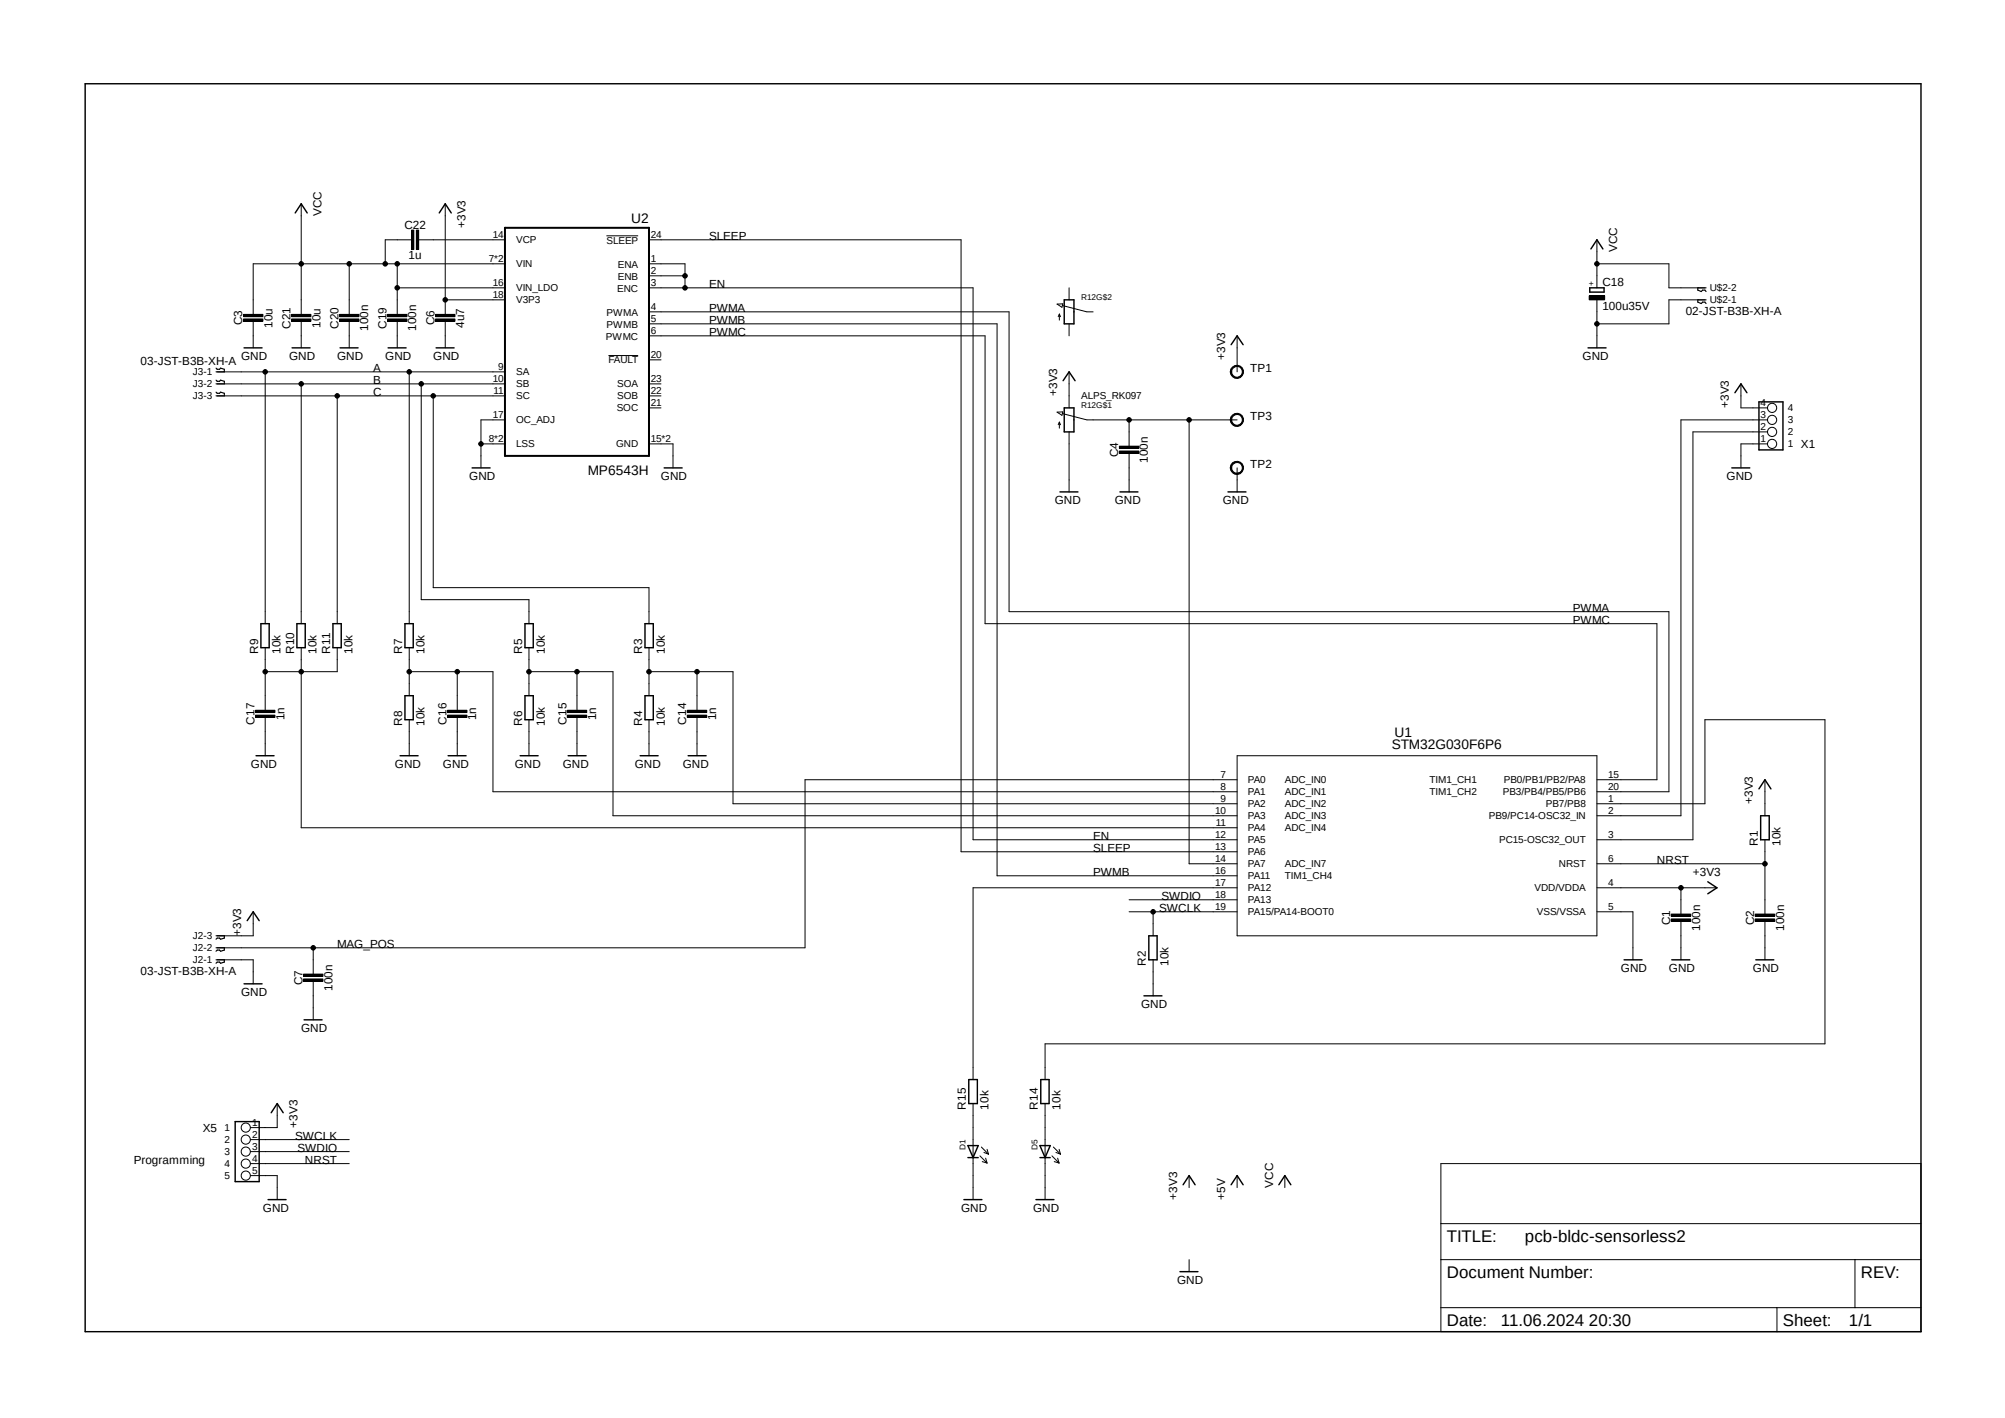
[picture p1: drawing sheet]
<svg xmlns="http://www.w3.org/2000/svg" width="297mm" height="210mm" viewBox="0 0 297 210" stroke-linecap="round" stroke-linejoin="round" font-family="sans-serif">
<path d="M12.2 12.2l272.6 185.5M284.8 12.2l-272.6 185.5" fill="none" stroke="#fff" stroke-width=".15"/>
<g fill="none" stroke="#000" stroke-width=".15">
<path d="M44.6 30.2v16.3M51.7 39.1v7.4M58.8 39.1v7.4M61 34.1h.3v2.9h-.3zM61.1 35.5h-4v3.6M61.7 34.1h.3v2.9h-.3zM62 35.5h12.8M66 30.2v16.3M74.8 39.1h-37.3v7.4M89.8 34.9h4.7M96.1 35.5h46.3v90.7h40.9M96.1 39.1h5.4v3.5"/>
<path d="M236.6 35.5v7.1M236.6 39.1h10.6v3.5h5.4M32.2 56.9h42.6M32.2 58.6h42.6M32.2 55.1h42.6M36.1 47.2h2.8v.4h-2.8zM36.1 46.6h2.8v.3h-2.8zM37.5 47.4v4.1M39.3 55.1v37.3M43.2 47.2h2.9v.4h-2.9zM43.2 46.6h2.9v.3h-2.9zM44.6 47.4v4.1"/>
<path d="M44.6 56.9v35.5M50 58.6v33.8M50.3 47.2h2.9v.4h-2.9zM50.3 46.6h2.9v.3h-2.9zM51.7 47.4v4.1M57.4 47.2h2.9v.4h-2.9zM57.4 46.6h2.9v.3h-2.9zM58.8 42.6h16M58.8 47.4v4.1M60.6 55.1v37.3M62.4 56.9v31.9h16v3.6M64.2 58.6v28.4h31.9v5.4"/>
<path d="M64.5 47.2h2.9v.4h-2.9zM64.5 46.6h2.9v.3h-2.9zM66 44.4h8.8M66 47.4v4.1M90.1 52.7h4.4M96.1 49.7h49.8v42.7h99.5v23.1h-8.8M96.1 46.2h53.4v44.4h97.7v26.7h-10.6M96.1 42.6h48v81.8h39.2M96.1 48h51.6v81.7h35.6M96.1 40.9h5.4M96.1 53.3h1.8M96.1 56.9h1.8"/>
<path d="M96.1 58.6h1.8M156.6 45h.8l-.1 .5zM156.9 46.5v.9M156.9 46.5l-.1 .4M156.9 46.5l.2 .4M157.4 45.3l3.6 .9M158.4 42.6v1.8M158.4 48v1.7M158.4 55.1v5.3M161 46.2h.9M182.6 54.4a.98 .98 0 0 1 1.5 .3 .98 .98 0 0 1-.7 1.4 .98 .98 0 0 1-1.2-1h.3a.8 .8 0 0 1 1.1-.7 .8 .8 0 0 1 .2 1.3 .8 .8 0 0 1-1.3-.3v-.3h-.3l.1-.4zM183.3 49.7v5.4"/>
<path d="M235.4 43.8h2.3v.6h-2.3zM236.6 44.4v7.1M252.6 44.4h-5.4v3.6h-10.6M257.9 56.9v3.5h3.9M71.2 65.7h3.6M74.8 62.2h-3.6v7.1M96.1 60.4h1.8M96.1 65.7h3.6v3.6M156.6 61h.8l-.1 .5zM156.9 62.5v.9M156.9 62.5l-.1 .4M156.9 62.5l.2 .4"/>
<path d="M157.4 61.3l3.6 .9M158.4 64v8.9M161 62.2h22.3M165.8 66.8h2.9v.3h-2.9zM165.8 66.1h2.9v.3h-2.9zM167.3 62.2v3.9M167.3 67v5.9M176.1 62.2v65.7h7.2M182.6 68.5a.98 .98 0 0 1 1.5 .3 .98 .98 0 0 1-.6 1.4 .98 .98 0 0 1-1.3-.9h.3a.8 .8 0 0 1 1.1-.7 .8 .8 0 0 1 .2 1.3 .8 .8 0 0 1-1.3-.3v-.3h-.3l.1-.4zM182.6 61.5a.98 .98 0 0 1 1.5 .3 .98 .98 0 0 1-.7 1.4 .98 .98 0 0 1-1.2-1h.3a.8 .8 0 0 1 1.1-.7 .8 .8 0 0 1 .2 1.3 .8 .8 0 0 1-1.3-.3v-.3h-.3l.1-.4zM183.3 69.3v3.6M261.8 62.2h-12.8v58.6h-12.4"/>
<path d="M261.8 64h-11v60.4h-14.2M261.8 65.7h-3.9v3.6M39.3 95.9v9.3M44.6 95.9v26.7h138.7M50 95.9v3.6h-10.7M60.6 99.5h12.4v17.8h110.3M60.6 95.9v7.1M67.7 99.5v5.7M78.4 99.5h12.4v21.3h92.5M78.4 95.9v7.1M85.5 99.5v5.7M96.1 99.5h12.5v19.5h74.7"/>
<path d="M96.1 95.9v7.1M103.3 99.5v5.7M37.8 105.9h2.9v.4h-2.9zM37.8 105.2h2.9v.3h-2.9zM39.3 106.1v5.8M60.6 106.6v5.3M66.3 105.9h2.9v.4h-2.9zM66.3 105.2h2.9v.3h-2.9zM67.7 106.1v5.8M78.4 106.6v5.3M84 105.9h2.9v.4h-2.9zM84 105.2h2.9v.3h-2.9z"/>
<path d="M85.5 106.1v5.8M96.1 106.6v5.3M101.8 105.9h2.9v.4h-2.9zM101.8 105.2h2.9v.3h-2.9zM103.3 106.1v5.8M183.3 111.9h53.3v26.7h-53.3zM183.3 115.5h-64v24.9h-87.1M236.6 119h16v-12.4h17.7v48h-115.5v5.3M261.5 115.5v5.3M37.5 135v3.6h-5.3M167.3 133.3h16M167.3 135h16"/>
<path d="M170.8 135v3.6M183.3 131.5h-39.2v28.4M236.6 127.9h24.9M236.6 131.5h17.7M236.6 135h5.3v7.2M247.6 136.1h2.8v.3h-2.8zM247.6 135.4h2.8v.3h-2.8zM249 131.5v3.9M249 136.3v5.9M260 136.1h2.9v.3h-2.9zM260 135.4h2.9v.3h-2.9zM261.5 124.4v11"/>
<path d="M261.5 136.3v5.9M32.2 142.2h5.3v3.5M45 145h2.8v.3h-2.8zM45 144.3h2.8v.3h-2.8zM46.4 140.4v3.9M46.4 145.2v5.8M170.8 142.2v5.3M37.1 172.3h14.6M37.1 174.1h4v3.6M37.1 168.8h14.6M37.1 170.6h14.6M41.1 163.4v3.6h-4"/>
<path d="M144.1 163.4v14.3M145.2 171.2l1 1.1M145.4 169.9l1 1M145.5 172l.7 .3M145.8 170.7l.6 .2M146 171.5l.2 .8M146.2 170.2l.2 .7M154.8 163.4v14.3M155.8 171.2l1.1 1.1M156 169.9l1.1 1M156.2 172l.7 .3M156.4 170.7l.7 .2"/>
<path d="M156.7 171.5l.2 .8M156.9 170.2l.2 .7M176.1 174.1v1.8M183.3 174.1v1.8M190.3 174.1v1.8M213.4 172.3h71.2v24.9h-71.2zM176.1 186.6v1.7M213.4 186.6h71.2M213.4 193.7h71.2M213.4 181.2h71.2M263.2 193.7v3.5M274.8 186.6v7.1"/>
<circle cx="44.6" cy="39.1" r=".33"/>
<circle cx="51.7" cy="39.1" r=".33"/>
<circle cx="57.1" cy="39.1" r=".33"/>
<circle cx="58.8" cy="39.1" r=".33"/>
<circle cx="236.6" cy="39.1" r=".33"/>
<circle cx="39.3" cy="55.1" r=".33"/>
<circle cx="44.6" cy="56.9" r=".33"/>
<circle cx="50" cy="58.6" r=".33"/>
<circle cx="58.8" cy="42.6" r=".33"/>
<circle cx="60.6" cy="55.1" r=".33"/>
<circle cx="62.4" cy="56.9" r=".33"/>
<circle cx="64.2" cy="58.6" r=".33"/>
<circle cx="66" cy="44.4" r=".33"/>
<circle cx="101.5" cy="40.9" r=".33"/>
<circle cx="101.5" cy="42.6" r=".33"/>
<circle cx="236.6" cy="48" r=".33"/>
<circle cx="71.3" cy="65.7" r=".33"/>
<circle cx="167.3" cy="62.2" r=".33"/>
<circle cx="176.2" cy="62.2" r=".33"/>
<circle cx="262.5" cy="64" r=".68"/>
<circle cx="262.5" cy="60.4" r=".68"/>
<circle cx="262.5" cy="65.7" r=".68"/>
<circle cx="262.5" cy="62.2" r=".68"/>
<circle cx="39.3" cy="99.5" r=".33"/>
<circle cx="44.6" cy="99.5" r=".33"/>
<circle cx="60.6" cy="99.5" r=".33"/>
<circle cx="67.7" cy="99.5" r=".33"/>
<circle cx="78.4" cy="99.5" r=".33"/>
<circle cx="85.5" cy="99.5" r=".33"/>
<circle cx="96.1" cy="99.5" r=".33"/>
<circle cx="103.3" cy="99.5" r=".33"/>
<circle cx="170.8" cy="135" r=".33"/>
<circle cx="249" cy="131.5" r=".33"/>
<circle cx="261.5" cy="127.9" r=".33"/>
<circle cx="46.4" cy="140.4" r=".33"/>
<circle cx="36.4" cy="167" r=".68"/>
<circle cx="36.4" cy="168.8" r=".68"/>
<circle cx="36.4" cy="172.3" r=".68"/>
<circle cx="36.4" cy="170.6" r=".68"/>
<circle cx="36.4" cy="174.1" r=".68"/>
</g>
<g fill="none" stroke="#000" stroke-width=".21">
<path d="M12.6 12.4h272v184.8h-272zM43.7 31.5l.9-1.3 .9 1.3M65.1 31.5l.9-1.3 .8 1.3M235.7 36.9l.9-1.4 .8 1.4M36.2 51.5h2.6M43.3 51.5h2.6M50.4 51.5h2.6M57.5 51.5h2.7M64.6 51.5h2.7M157.5 56.4l.9-1.3 .9 1.3M157.6 44.4h1.5v3.6h-1.5zM182.4 51.1l.9-1.4 .8 1.4"/>
<path d="M235.2 51.5h2.7M235.5 42.6h2.1v.7h-2.1zM257 58.2l.9-1.3 .9 1.3M260.6 59.5h3.5v7.1h-3.5zM69.9 69.3h2.7M98.4 69.3h2.6M157 72.9h2.7M157.6 60.4h1.5v3.6h-1.5zM165.9 72.9h2.7M181.9 72.9h2.7M256.5 69.3h2.7M38.7 92.4h1.2v3.5h-1.2z"/>
<path d="M44 92.4h1.2v3.5h-1.2zM49.3 92.4h1.2v3.5h-1.2zM60 92.4h1.2v3.5h-1.2zM77.8 92.4h1.2v3.5h-1.2zM95.5 92.4h1.3v3.5h-1.3zM37.9 111.9h2.7M59.3 111.9h2.6M60 103h1.2v3.6h-1.2zM66.4 111.9h2.6M77 111.9h2.7M77.8 103h1.2v3.6h-1.2zM84.2 111.9h2.6"/>
<path d="M94.8 111.9h2.7M95.5 103h1.3v3.6h-1.3zM101.9 111.9h2.7M260.6 116.8l.9-1.3 .8 1.3M36.6 136.4l.9-1.4 .9 1.4M170.2 138.6h1.2v3.6h-1.2zM253 130.6l1.3 .9-1.3 .9M260.8 120.8h1.3v3.6h-1.3zM36.2 145.7h2.6M45 151h2.7M143.5 159.9h1.3v3.5h-1.3zM154.2 159.9h1.2v3.5h-1.2z"/>
<path d="M169.5 147.5h2.6M240.6 142.2h2.6M247.6 142.2h2.7M260.1 142.2h2.7M34.8 166.1h3.6v8.9h-3.6zM39.7 177.7h2.7M40.2 164.8l.9-1.4 .9 1.4M142.8 177.7h2.7M143.4 171.4h1.5M143.4 169.7h1.5l-.8 1.7zM153.5 177.7h2.6M154.1 171.4h1.5"/>
<path d="M154.1 169.7h1.5l-.8 1.7zM175.3 175.5l.8-1.4 .9 1.4M182.4 175.5l.9-1.4 .8 1.4M189.4 175.5l.9-1.4 .9 1.4M174.8 188.3h2.7"/>
</g>
<g fill="none" stroke="#000" stroke-width=".34">
<path d="M61.1 34.1v2.9M61.8 34.1v2.9M36.1 47.4h2.8M36.1 46.7h2.8M43.2 47.4h2.9M43.2 46.7h2.9M50.3 47.4h2.9M50.3 46.7h2.9M57.4 47.4h2.9M57.4 46.7h2.9M64.5 47.4h2.9M64.5 46.7h2.9"/>
<path d="M165.8 67h2.9M165.8 66.3h2.9M37.8 106.1h2.9M37.8 105.4h2.9M66.3 106.1h2.9M66.3 105.4h2.9M84 106.1h2.9M84 105.4h2.9M101.8 106.1h2.9M101.8 105.4h2.9M247.6 136.3h2.8M247.6 135.6h2.8"/>
<path d="M260 136.3h2.9M260 135.6h2.9M45 145.2h2.8M45 144.4h2.8"/>
</g>
<path d="M32 54.5l.2 .2h.3l.2-.2 .5 .2v.4h-1.2M32 56.3l.2 .2h.3l.2-.2 .5 .2v.4h-1.2M32 58.1l.2 .2h.3l.2-.2 .5 .2v.3h-1.2M252.7 44.4h-1.2v.3l.5 .3 .2-.3h.4l.1 .3M252.7 42.6h-1.2v.4l.5 .2 .2-.2h.4l.1 .2M32 138.6h1.2v.3l-.5 .2-.2-.2h-.3l-.2 .2M32 142.2h1.2v.3l-.5 .2-.2-.2h-.3l-.2 .2M32 140.4h1.2v.3l-.5 .2-.2-.2h-.3l-.2 .2" fill="none" stroke="#000" stroke-width=".17"/>
<g fill="#000">
<path d="M182.6 54.4a.98 .98 0 0 1 1.5 .3 .98 .98 0 0 1-.7 1.4 .98 .98 0 0 1-1.2-1h.3a.8 .8 0 0 1 1.1-.7 .8 .8 0 0 1 .2 1.3 .8 .8 0 0 1-1.3-.3v-.3h-.3l.1-.4z" fill-rule="evenodd"/>
<path d="M235.4 43.8h2.3v.6h-2.3z" fill-rule="evenodd"/>
<path d="M182.6 68.5a.98 .98 0 0 1 1.5 .3 .98 .98 0 0 1-.6 1.4 .98 .98 0 0 1-1.3-.9h.3a.8 .8 0 0 1 1.1-.7 .8 .8 0 0 1 .2 1.3 .8 .8 0 0 1-1.3-.3v-.3h-.3l.1-.4z" fill-rule="evenodd"/>
<path d="M182.6 61.5a.98 .98 0 0 1 1.5 .3 .98 .98 0 0 1-.7 1.4 .98 .98 0 0 1-1.2-1h.3a.8 .8 0 0 1 1.1-.7 .8 .8 0 0 1 .2 1.3 .8 .8 0 0 1-1.3-.3v-.3h-.3l.1-.4z" fill-rule="evenodd"/>
<circle cx="44.6" cy="39.1" r=".33"/>
<circle cx="51.7" cy="39.1" r=".33"/>
<circle cx="57.1" cy="39.1" r=".33"/>
<circle cx="58.8" cy="39.1" r=".33"/>
<circle cx="236.6" cy="39.1" r=".33"/>
<circle cx="39.3" cy="55.1" r=".33"/>
<circle cx="44.6" cy="56.9" r=".33"/>
<circle cx="50" cy="58.6" r=".33"/>
<circle cx="58.8" cy="42.6" r=".33"/>
<circle cx="60.6" cy="55.1" r=".33"/>
<circle cx="62.4" cy="56.9" r=".33"/>
<circle cx="64.2" cy="58.6" r=".33"/>
<circle cx="66" cy="44.4" r=".33"/>
<circle cx="101.5" cy="40.9" r=".33"/>
<circle cx="101.5" cy="42.6" r=".33"/>
<circle cx="236.6" cy="48" r=".33"/>
<circle cx="71.3" cy="65.7" r=".33"/>
<circle cx="167.3" cy="62.2" r=".33"/>
<circle cx="176.2" cy="62.2" r=".33"/>
<circle cx="39.3" cy="99.5" r=".33"/>
<circle cx="44.6" cy="99.5" r=".33"/>
<circle cx="60.6" cy="99.5" r=".33"/>
<circle cx="67.7" cy="99.5" r=".33"/>
<circle cx="78.4" cy="99.5" r=".33"/>
<circle cx="85.5" cy="99.5" r=".33"/>
<circle cx="96.1" cy="99.5" r=".33"/>
<circle cx="103.3" cy="99.5" r=".33"/>
<circle cx="170.8" cy="135" r=".33"/>
<circle cx="249" cy="131.5" r=".33"/>
<circle cx="261.5" cy="127.9" r=".33"/>
<circle cx="46.4" cy="140.4" r=".33"/>
</g>
<path d="M74.8 33.7h21.3v33.8h-21.3z" fill="none" stroke="#000" stroke-width=".3"/>
<g font-size="2.5">
<text x="214.3" y="183.9">TITLE:</text>
<text x="225.9" y="183.9">pcb-bldc-sensorless2</text>
<text x="214.3" y="189.2">Document Number:</text>
<text x="275.7" y="189.2">REV:</text>
<text x="214.3" y="196.3">Date:</text>
<text x="222.3" y="196.3">11.06.2024 20:30</text>
<text x="264.1" y="196.3">Sheet:</text>
<text x="273.9" y="196.3">1/1</text>
</g>
<g font-size="2">
<text x="93.5" y="33.1">U2</text>
<text x="87.1" y="70.3">MP6543H</text>
<text x="206.2" y="110.9">STM32G030F6P6</text>
<text x="206.6" y="109.1">U1</text>
</g>
<g font-size="1.7">
<text x="47.6" y="32" transform="rotate(-90 47.6 32)">VCC</text>
<text x="59.9" y="33.9">C22</text>
<text x="69" y="33.7" transform="rotate(-90 69 33.7)">+3V3</text>
<text x="105" y="35.5">SLEEP</text>
<text x="60.5" y="38.4">1u</text>
<text x="239.6" y="37.3" transform="rotate(-90 239.6 37.3)">VCC</text>
<text x="105" y="46.2">PWMA</text>
<text x="105" y="42.6">EN</text>
<text x="105" y="48">PWMB</text>
<text x="237.4" y="45.8">100u35V</text>
<text x="237.4" y="42.3">C18</text>
<text x="249.7" y="46.7">02-JST-B3B-XH-A</text>
<text x="35.7" y="53.3">GND</text>
<text x="35.9" y="48.2" transform="rotate(-90 35.9 48.2)">C3</text>
<text x="40.3" y="48.6" transform="rotate(-90 40.3 48.6)">10u</text>
<text x="42.8" y="53.3">GND</text>
<text x="43" y="48.7" transform="rotate(-90 43 48.7)">C21</text>
<text x="47.5" y="48.6" transform="rotate(-90 47.5 48.6)">10u</text>
<text x="50" y="53.3">GND</text>
<text x="50.1" y="48.7" transform="rotate(-90 50.1 48.7)">C20</text>
<text x="54.5" y="49" transform="rotate(-90 54.5 49)">100n</text>
<text x="57.1" y="53.3">GND</text>
<text x="57.2" y="48.7" transform="rotate(-90 57.2 48.7)">C19</text>
<text x="61.6" y="49" transform="rotate(-90 61.6 49)">100n</text>
<text x="64.2" y="53.3">GND</text>
<text x="64.3" y="48.2" transform="rotate(-90 64.3 48.2)">C6</text>
<text x="68.7" y="48.6" transform="rotate(-90 68.7 48.6)">4u7</text>
<text x="105" y="49.7">PWMC</text>
<text x="181.5" y="53.3" transform="rotate(-90 181.5 53.3)">+3V3</text>
<text x="234.4" y="53.3">GND</text>
<text x="20.8" y="54">03-JST-B3B-XH-A</text>
<text x="55.3" y="55.1">A</text>
<text x="55.3" y="56.9">B</text>
<text x="55.3" y="58.6">C</text>
<text x="156.6" y="58.6" transform="rotate(-90 156.6 58.6)">+3V3</text>
<text x="185.2" y="55.1">TP1</text>
<text x="185.2" y="62.2">TP3</text>
<text x="256.1" y="60.4" transform="rotate(-90 256.1 60.4)">+3V3</text>
<text x="69.5" y="71.1">GND</text>
<text x="97.9" y="71.1">GND</text>
<text x="165.6" y="67.7" transform="rotate(-90 165.6 67.7)">C4</text>
<text x="170" y="68.6" transform="rotate(-90 170 68.6)">100n</text>
<text x="185.2" y="69.3">TP2</text>
<text x="255.8" y="71.1">GND</text>
<text x="266.8" y="66.4">X1</text>
<text x="156.3" y="74.6">GND</text>
<text x="165.1" y="74.6">GND</text>
<text x="181.1" y="74.6">GND</text>
<text x="233" y="90.6">PWMA</text>
<text x="233" y="92.4">PWMC</text>
<text x="38.2" y="96.8" transform="rotate(-90 38.2 96.8)">R9</text>
<text x="41.6" y="96.8" transform="rotate(-90 41.6 96.8)">10k</text>
<text x="43.6" y="96.8" transform="rotate(-90 43.6 96.8)">R10</text>
<text x="46.9" y="96.8" transform="rotate(-90 46.9 96.8)">10k</text>
<text x="48.9" y="96.8" transform="rotate(-90 48.9 96.8)">R11</text>
<text x="52.2" y="96.8" transform="rotate(-90 52.2 96.8)">10k</text>
<text x="59.6" y="96.8" transform="rotate(-90 59.6 96.8)">R7</text>
<text x="62.9" y="96.8" transform="rotate(-90 62.9 96.8)">10k</text>
<text x="77.3" y="96.8" transform="rotate(-90 77.3 96.8)">R5</text>
<text x="80.7" y="96.8" transform="rotate(-90 80.7 96.8)">10k</text>
<text x="95.1" y="96.8" transform="rotate(-90 95.1 96.8)">R3</text>
<text x="98.5" y="96.8" transform="rotate(-90 98.5 96.8)">10k</text>
<text x="37.7" y="107.3" transform="rotate(-90 37.7 107.3)">C17</text>
<text x="42.1" y="106.7" transform="rotate(-90 42.1 106.7)">1n</text>
<text x="59.6" y="107.5" transform="rotate(-90 59.6 107.5)">R8</text>
<text x="62.9" y="107.5" transform="rotate(-90 62.9 107.5)">10k</text>
<text x="66.1" y="107.3" transform="rotate(-90 66.1 107.3)">C16</text>
<text x="70.5" y="106.7" transform="rotate(-90 70.5 106.7)">1n</text>
<text x="77.3" y="107.5" transform="rotate(-90 77.3 107.5)">R6</text>
<text x="80.7" y="107.5" transform="rotate(-90 80.7 107.5)">10k</text>
<text x="83.9" y="107.3" transform="rotate(-90 83.9 107.3)">C15</text>
<text x="88.3" y="106.7" transform="rotate(-90 88.3 106.7)">1n</text>
<text x="95.1" y="107.5" transform="rotate(-90 95.1 107.5)">R4</text>
<text x="98.5" y="107.5" transform="rotate(-90 98.5 107.5)">10k</text>
<text x="101.6" y="107.3" transform="rotate(-90 101.6 107.3)">C14</text>
<text x="106.1" y="106.7" transform="rotate(-90 106.1 106.7)">1n</text>
<text x="37.2" y="113.7">GND</text>
<text x="58.5" y="113.7">GND</text>
<text x="65.6" y="113.7">GND</text>
<text x="76.2" y="113.7">GND</text>
<text x="83.4" y="113.7">GND</text>
<text x="94" y="113.7">GND</text>
<text x="101.1" y="113.7">GND</text>
<text x="259.7" y="119" transform="rotate(-90 259.7 119)">+3V3</text>
<text x="161.9" y="124.4">EN</text>
<text x="260.4" y="125.3" transform="rotate(-90 260.4 125.3)">R1</text>
<text x="263.7" y="125.3" transform="rotate(-90 263.7 125.3)">10k</text>
<text x="161.9" y="126.2">SLEEP</text>
<text x="161.9" y="129.7">PWMB</text>
<text x="245.4" y="127.9">NRST</text>
<text x="250.8" y="129.7">+3V3</text>
<text x="171.7" y="135">SWCLK</text>
<text x="172" y="133.3">SWDIO</text>
<text x="247.4" y="137" transform="rotate(-90 247.4 137)">C1</text>
<text x="251.8" y="137.9" transform="rotate(-90 251.8 137.9)">100n</text>
<text x="259.8" y="137" transform="rotate(-90 259.8 137)">C2</text>
<text x="264.3" y="137.9" transform="rotate(-90 264.3 137.9)">100n</text>
<text x="35.7" y="138.6" transform="rotate(-90 35.7 138.6)">+3V3</text>
<text x="50" y="140.4">MAG_POS</text>
<text x="169.8" y="143" transform="rotate(-90 169.8 143)">R2</text>
<text x="173.1" y="143" transform="rotate(-90 173.1 143)">10k</text>
<text x="240.1" y="143.9">GND</text>
<text x="247.2" y="143.9">GND</text>
<text x="259.7" y="143.9">GND</text>
<text x="20.8" y="144.4">03-JST-B3B-XH-A</text>
<text x="35.7" y="147.5">GND</text>
<text x="44.8" y="145.9" transform="rotate(-90 44.8 145.9)">C7</text>
<text x="49.2" y="146.8" transform="rotate(-90 49.2 146.8)">100n</text>
<text x="169" y="149.3">GND</text>
<text x="44.6" y="152.8">GND</text>
<text x="30.1" y="167.6">X5</text>
<text x="44.1" y="167" transform="rotate(-90 44.1 167)">+3V3</text>
<text x="143.1" y="164.3" transform="rotate(-90 143.1 164.3)">R15</text>
<text x="146.4" y="164.3" transform="rotate(-90 146.4 164.3)">10k</text>
<text x="153.8" y="164.3" transform="rotate(-90 153.8 164.3)">R14</text>
<text x="157.1" y="164.3" transform="rotate(-90 157.1 164.3)">10k</text>
<text x="19.8" y="172.3">Programming</text>
<text x="43.7" y="168.8">SWCLK</text>
<text x="44.1" y="170.6">SWDIO</text>
<text x="45.2" y="172.3">NRST</text>
<text x="38.9" y="179.5">GND</text>
<text x="142.4" y="179.5">GND</text>
<text x="153" y="179.5">GND</text>
<text x="174.4" y="177.7" transform="rotate(-90 174.4 177.7)">+3V3</text>
<text x="181.5" y="177.7" transform="rotate(-90 181.5 177.7)">+5V</text>
<text x="188.6" y="175.9" transform="rotate(-90 188.6 175.9)">VCC</text>
<text x="174.4" y="190.1">GND</text>
</g>
<g font-size="1.5">
<text x="73" y="35.3">14</text>
<text x="96.4" y="35.3">24</text>
<text x="72.4" y="38.8">7*2</text>
<text x="76.5" y="36">VCP</text>
<text x="76.5" y="39.6">VIN</text>
<text x="89.8" y="36.1">SLEEP</text>
<text x="91.5" y="39.6">ENA</text>
<text x="91.5" y="41.4">ENB</text>
<text x="96.4" y="38.8">1</text>
<text x="96.4" y="40.6">2</text>
<text x="73" y="42.4">16</text>
<text x="73" y="44.2">18</text>
<text x="76.5" y="43.1">VIN_LDO</text>
<text x="76.5" y="44.9">V3P3</text>
<text x="89.8" y="46.7">PWMA</text>
<text x="91.4" y="43.2">ENC</text>
<text x="96.4" y="42.4">3</text>
<text x="96.4" y="45.9">4</text>
<text x="96.4" y="47.7">5</text>
<text x="253.3" y="44.9">U$2-1</text>
<text x="253.3" y="43.1">U$2-2</text>
<text x="89.7" y="50.3">PWMC</text>
<text x="89.8" y="48.5">PWMB</text>
<text x="90.1" y="53.8">FAULT</text>
<text x="96.4" y="49.5">6</text>
<text x="96.4" y="53">20</text>
<text x="28.6" y="55.6">J3-1</text>
<text x="28.6" y="57.4">J3-2</text>
<text x="28.6" y="59.1">J3-3</text>
<text x="73" y="56.6">10</text>
<text x="73.1" y="58.4">11</text>
<text x="73.8" y="54.8">9</text>
<text x="76.5" y="55.6">SA</text>
<text x="76.5" y="57.4">SB</text>
<text x="76.5" y="59.1">SC</text>
<text x="91.4" y="57.4">SOA</text>
<text x="91.4" y="59.1">SOB</text>
<text x="96.4" y="56.6">23</text>
<text x="96.4" y="58.4">22</text>
<text x="160.1" y="59.1">ALPS_RK097</text>
<text x="72.4" y="65.5">8*2</text>
<text x="73" y="61.9">17</text>
<text x="76.5" y="62.7">OC_ADJ</text>
<text x="91.4" y="60.9">SOC</text>
<text x="96.4" y="60.2">21</text>
<text x="96.4" y="65.5">15*2</text>
<text x="260.8" y="65.5">1</text>
<text x="260.8" y="63.7">2</text>
<text x="260.8" y="61.9">3</text>
<text x="260.8" y="60.2">4</text>
<text x="264.8" y="64.5">2</text>
<text x="264.8" y="62.7">3</text>
<text x="264.8" y="60.9">4</text>
<text x="76.5" y="66.3">LSS</text>
<text x="91.3" y="66.3">GND</text>
<text x="264.8" y="66.3">1</text>
<text x="180.8" y="115.2">7</text>
<text x="180.8" y="117">8</text>
<text x="180.8" y="118.8">9</text>
<text x="184.9" y="116">PA0</text>
<text x="184.9" y="117.8">PA1</text>
<text x="184.9" y="119.6">PA2</text>
<text x="190.3" y="116">ADC_IN0</text>
<text x="190.3" y="117.8">ADC_IN1</text>
<text x="190.3" y="119.5">ADC_IN2</text>
<text x="211.8" y="116">TIM1_CH1</text>
<text x="211.8" y="117.8">TIM1_CH2</text>
<text x="222.6" y="117.8">PB3/PB4/PB5/PB6</text>
<text x="222.8" y="116">PB0/PB1/PB2/PA8</text>
<text x="229" y="119.5">PB7/PB8</text>
<text x="238.2" y="115.2">15</text>
<text x="238.2" y="117">20</text>
<text x="238.2" y="118.8">1</text>
<text x="180" y="120.6">10</text>
<text x="180" y="124.1">12</text>
<text x="180" y="125.9">13</text>
<text x="180.1" y="122.3">11</text>
<text x="184.9" y="121.4">PA3</text>
<text x="184.9" y="123.1">PA4</text>
<text x="184.9" y="124.9">PA5</text>
<text x="190.3" y="121.3">ADC_IN3</text>
<text x="190.3" y="123.1">ADC_IN4</text>
<text x="220.6" y="121.3">PB9/PC14-OSC32_IN</text>
<text x="222.1" y="124.9">PC15-OSC32_OUT</text>
<text x="238.2" y="120.6">2</text>
<text x="238.2" y="124.1">3</text>
<text x="180" y="127.7">14</text>
<text x="180" y="129.5">16</text>
<text x="180" y="131.2">17</text>
<text x="184.9" y="126.7">PA6</text>
<text x="184.9" y="128.5">PA7</text>
<text x="184.9" y="130.2">PA11</text>
<text x="184.9" y="132">PA12</text>
<text x="190.3" y="128.4">ADC_IN7</text>
<text x="190.3" y="130.2">TIM1_CH4</text>
<text x="227.3" y="132">VDD/VDDA</text>
<text x="230.9" y="128.4">NRST</text>
<text x="238.2" y="127.7">6</text>
<text x="238.2" y="131.2">4</text>
<text x="180" y="133">18</text>
<text x="180" y="134.8">19</text>
<text x="184.9" y="133.8">PA13</text>
<text x="184.9" y="135.6">PA15/PA14-BOOT0</text>
<text x="227.7" y="135.6">VSS/VSSA</text>
<text x="238.2" y="134.8">5</text>
<text x="28.6" y="142.7">J2-1</text>
<text x="28.6" y="140.9">J2-2</text>
<text x="28.6" y="139.1">J2-3</text>
<text x="33.3" y="167.6">1</text>
<text x="37.3" y="166.8">1</text>
<text x="33.3" y="169.3">2</text>
<text x="33.3" y="171.1">3</text>
<text x="33.3" y="172.9">4</text>
<text x="37.3" y="168.6">2</text>
<text x="37.3" y="170.3">3</text>
<text x="37.3" y="172.1">4</text>
<text x="37.3" y="173.9">5</text>
<text x="33.3" y="174.7">5</text>
</g>
<g font-size="1.2">
<text x="160.1" y="44.4">R12G$2</text>
<text x="236.1" y="42.3" transform="rotate(-90 236.1 42.3)">+</text>
<text x="160.1" y="60.4">R12G$1</text>
<text x="143" y="170.3" transform="rotate(-90 143 170.3)">D1</text>
<text x="153.7" y="170.3" transform="rotate(-90 153.7 170.3)">D5</text>
</g>
</svg>
